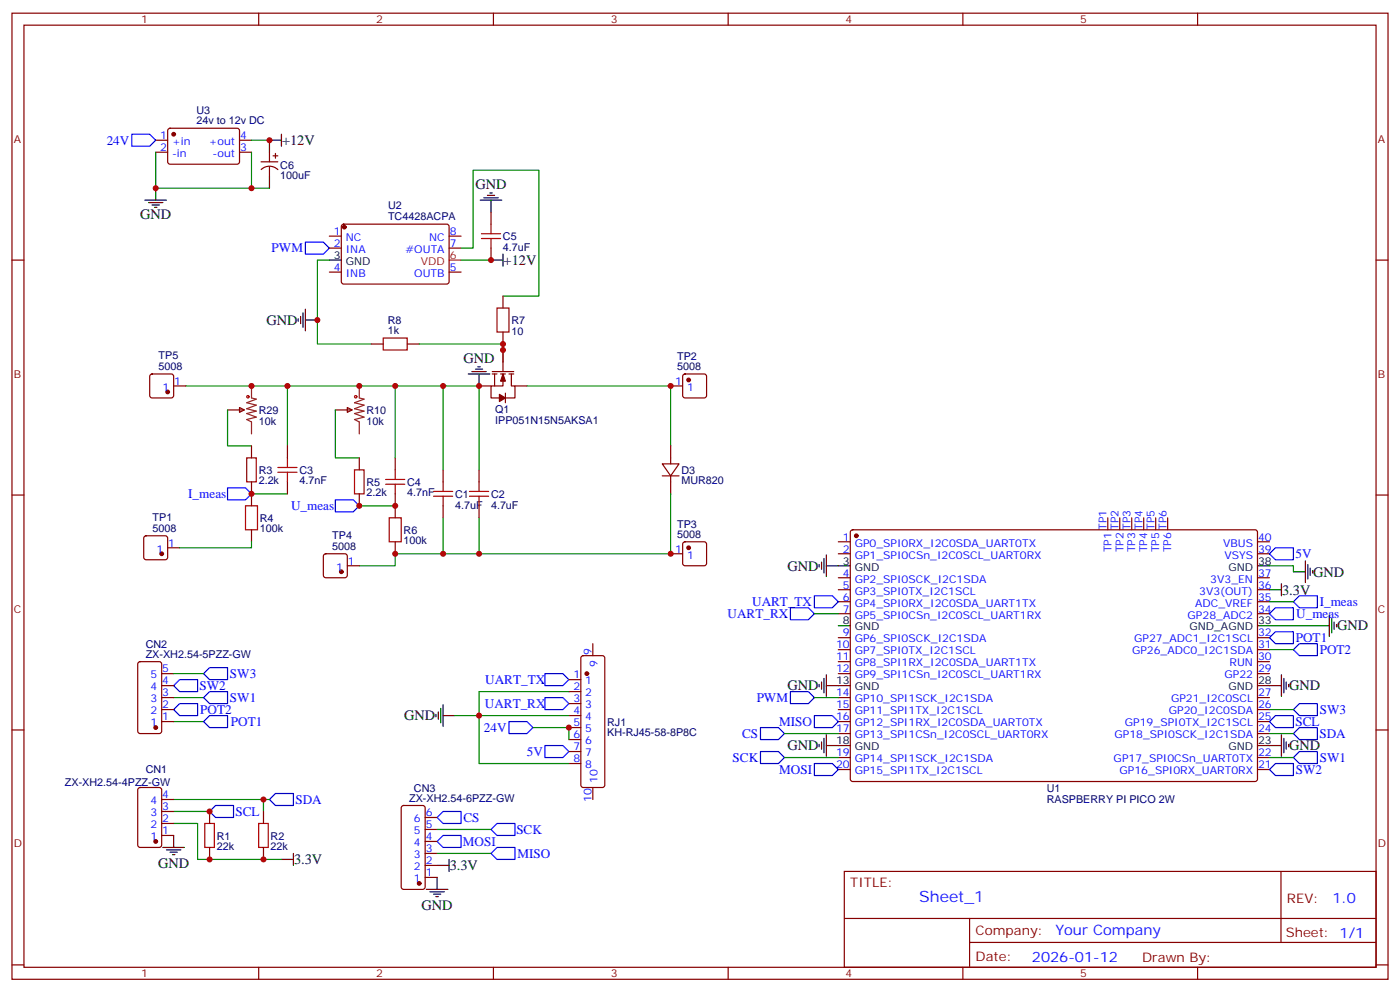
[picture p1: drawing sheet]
<svg xmlns="http://www.w3.org/2000/svg" width="412mm" height="292mm" viewBox="0 0 412 292" stroke-linecap="round" stroke-linejoin="round" font-family="sans-serif">
<g fill="none" stroke="#870000" stroke-width=".35">
<path d="M3.5 3.9h405.4v284.3h-405.4zM7.1 7.4h398.2v277.3h-398.2zM76.2 3.9v3.5M145.3 3.9v3.5M214.5 3.9v3.5M283.6 3.9v3.5M352.8 3.9v3.5M49.6 38l.5-.3 20 .1 .5 .7-.1 9.4-.7 .4h-20l-.4-.7v-9.1zM45.9 41.3h3.5M45.9 44.8h3.5M70.6 41.3h3.5M70.6 44.8h3.5"/>
<path d="M76.9 47.6h4.9M76.9 49.9a3.5 3.5 0 0 1 5 0M79.4 44.8v2.8M79.4 49v2.9M80.4 45.9h1.4M81.1 45.2v1.4M3.5 76.6h3.6M97 69.5h3.5M97 73h3.5M100.8 66.2l.4-.2h30.7l.4 .7-.1 16.5-.6 .4-30.6-.1-.5-.6v-16.2zM132.3 69.5h3.5M132.3 73h3.5"/>
<path d="M144.6 62.4v3.6M144.6 73v3.6M405.3 76.6h3.6M97 80.1h3.5M132.3 80.1h3.5M148.2 87.1v3.6M148.2 97.7v3.5M44.3 110.3l.5-.2h5.6l.5 .2 .3 .5v5.6l-.3 .5-.5 .2h-5.6l-.5-.2-.2-.5v-5.6zM51.2 113.6h3.5M70.6 119.9l1.4 .7-1.4 .8zM102.3 119.9l1.4 .7-1.4 .8zM109.4 101.2h3.5"/>
<path d="M119.9 101.2h3.6M141.1 113.6h3.5M145 110.1h1.4M145 109.4h6.3M145.7 110.1v3.5M147.5 110.1h1.4M148.2 110.1v3.5h-3.6v3.5h3.6M148.2 103v6.4M148.9 115.7v2.8M149.9 110.1h1.4M150.6 110.1v3.5h1.1v3.5h-2.8M151.7 113.6h3.5"/>
<path d="M197.6 113.6h3.5M201.3 110.3l.5-.2h5.6l.5 .2 .2 .5v5.6l-.2 .5-.5 .2h-5.6l-.5-.2-.2-.5v-5.6zM67 120.6h5M74.1 131.2v3.6M84.7 131.2v3.6M98.8 120.6h4.9M105.8 134.8v3.5M116.4 134.8v3.5M130.5 138.3v3.5M141.1 138.3v3.5M195.1 136.5h4.9l-2.4 3.6zM197.6 131.2v5.3"/>
<path d="M3.5 145.7h3.6M42.6 157.9l.4-.2h5.7l.5 .2 .2 .5v5.6l-.2 .5-.5 .2h-5.7l-.5-.2-.2-.5v-5.6zM74.1 141.8v7.1M74.1 155.9v3.6M84.7 141.8v3.5M105.8 145.3v3.6M116.4 145.3v7.1M116.4 159.5v3.5M130.5 148.9v3.5M141.1 148.9v3.5M195.1 140.1h4.9M197.6 140.1v5.2"/>
<path d="M201.3 159.7l.5-.2h5.6l.5 .2 .2 .5v5.6l-.2 .5-.5 .2h-5.6l-.5-.2-.2-.5v-5.6zM246.9 159.5h3.6M250.7 156.1l.5-.2 118.8 .1 .4 .6v73l-.7 .4-118.8-.1-.4-.6v-72.7zM326.3 152.4v3.5M329.8 152.4v3.5M333.4 152.4v3.5M336.9 152.4v3.5M340.4 152.4v3.5M344 152.4v3.5M370.4 159.5h3.5M405.3 145.7h3.6M49.4 161.2h3.5"/>
<path d="M95.5 163.2l.5-.2h5.6l.5 .2 .2 .5v5.6l-.2 .5-.5 .2h-5.6l-.5-.2-.3-.5v-5.6zM102.3 166.5h3.5M197.6 163h3.5M246.9 163h3.6M246.9 170h3.6M246.9 173.6h3.6M246.9 177.1h3.6M370.4 163h3.5M370.4 170h3.5M370.4 173.6h3.5M370.4 177.1h3.5M40.8 194.9l.5-.2h5.6l.7 .5v20l-.4 .6-5.9 .1-.7-.5v-20z"/>
<path d="M47.6 198.3h3.6M171.3 193.2l.5-.2h5.6l.5 .2 .3 .5v37.4l-.3 .5-.5 .2h-5.6l-.5-.3-.2-.4v-37.4zM174.6 189.4v3.6M246.9 180.6h3.6M246.9 187.7h3.6M246.9 191.2h3.6M246.9 194.7h3.6M246.9 198.3h3.6M370.4 180.6h3.5M370.4 187.7h3.5M370.4 191.2h3.5M370.4 194.7h3.5"/>
<path d="M370.4 198.3h3.5M3.5 214.8h3.6M47.6 205.3h3.6M47.6 208.8h3.6M47.6 212.4h3.6M47.6 201.8h3.6M167.6 200h3.5M167.6 203.6h3.5M167.6 207.1h3.5M167.6 210.6h3.5M167.6 214.1h3.5M167.6 217.7h3.5"/>
<path d="M246.9 205.3h3.6M246.9 208.8h3.6M246.9 212.4h3.6M246.9 215.9h3.6M370.4 205.3h3.5M370.4 208.8h3.5M370.4 212.4h3.5M370.4 215.9h3.5M405.3 214.8h3.6M40.8 232l.5-.2h5.6l.7 .4v16.5l-.4 .7h-5.9l-.7-.4v-16.5zM47.6 238.8h3.6M47.6 235.3h3.6"/>
<path d="M61.7 238.8v3.6M77.6 238.8v3.6M118.4 237.3l.5-.2h5.6l.7 .4v23.6l-.4 .6-5.9 .1-.7-.5v-23.5zM167.6 221.2h3.5M167.6 224.7h3.5M174.6 231.8v3.5M246.9 223h3.6M246.9 226.5h3.6M370.4 223h3.5M370.4 226.5h3.5M47.6 245.9h3.6M47.6 242.4h3.6"/>
<path d="M61.7 249.4v3.5M77.6 249.4v3.5M125.2 258.2h3.6M125.2 254.7h3.6M125.2 251.2h3.6M125.2 247.6h3.6M125.2 244.1h3.6M125.2 240.6h3.6M248.7 256.5h156.6v28.2h-156.6zM377.3 256.5v20.9M248.7 270.3h156.5M285.6 277.4h119.6"/>
<path d="M285.6 270.3v14.1M3.5 284h3.6M76.2 284.7v3.5M145.3 284.7v3.5M214.5 284.7v3.5M283.6 284.7v3.5M352.8 284.7v3.5M405.3 284h3.6"/>
</g>
<g fill="none" stroke="#000" stroke-width=".35">
<path d="M82.9 39.5v3.5M42.7 58.9h6.3M43.7 59.6h4.3M45.9 55.4v3.5M79.4 51.9v3.5M82.9 41.3h-3.5v3.5M141.5 58.9h6.3M142.5 58.2h4.3M143.6 57.5h2.1M144.3 56.8h.7M144.6 58.9v3.5M44.8 60.3h2.1"/>
<path d="M45.5 61h.7M97 76.6h3.5M144.6 76.6h3.6M148.2 74.8v3.5M87.8 93.8v.7M88.5 93.1v2.1M89.3 92.1v4.2M90 94.2h3.5M90 91v6.4M137.9 110.1h6.4M139 109.4h4.2M140.1 108.7h2.1"/>
<path d="M140.8 107.9h.7M141.1 110.1v3.5M241.3 166.2v.7M242 165.5v2.1M242.7 164.4v4.2M243.4 166.5h7.1M243.4 163.3v6.4M370.4 166.5h3.5M373.9 173.6h3.6M377.5 171.8v3.5M381 168.3h3.5M384.5 165.1v6.3"/>
<path d="M385.2 166.2v4.2M385.9 167.2v2.1M386.6 167.9v.7M242.7 199.7v4.2M243.4 198.6v6.4M246.9 184.1h3.6M370.4 184.1h3.5M377.5 198.6v6.4M378.2 199.7v4.2M388.1 184.1h3.5M391.6 181v6.3M392.3 182v4.3"/>
<path d="M393 183.1v2.1M393.7 183.8v.7M128.4 210.3v.7M129.1 209.5v2.2M129.8 208.5v4.2M130.5 210.6h3.6M130.5 207.4v6.4M241.3 201.4v.7M241.3 219.1v.7M242 200.7v2.1M242 218.4v2.1M242.7 217.3v4.2"/>
<path d="M243.4 201.8h7.1M243.4 219.4h7.1M243.4 216.3v6.3M370.4 201.8h7.1M370.4 219.4h7.1M377.5 216.3v6.3M378.2 217.3v4.2M378.9 200.7v2.1M378.9 218.4v2.1M379.6 201.4v.7M379.6 219.1v.7M48 249.4h6.3"/>
<path d="M49 250.1h4.3M50.1 250.8h2.1M50.8 251.5h.7M51.2 245.9v3.5M82.9 252.9h3.5M86.4 251.2v3.5M128.8 258.2v3.6M128.8 254.7h3.5M132.3 252.9v3.6M125.6 261.8h6.3M126.6 262.5h4.3M127.7 263.2h2.1"/>
<path d="M128.4 263.9h.7"/>
</g>
<g fill="#870000" stroke="#870000" stroke-width=".35">
<path d="M147.1 116.1l1.8 1-1.8 1.1z"/>
<path d="M148.2 110.1l.7 2.1h-1.4z"/>
<circle cx="51.2" cy="39.5" r=".53"/>
<circle cx="252.2" cy="157.7" r=".53"/>
<circle cx="101.4" cy="66.9" r=".53"/>
<circle cx="45.9" cy="247.6" r=".53"/>
<circle cx="172.9" cy="198.3" r=".53"/>
<circle cx="47.6" cy="163" r=".53"/>
<circle cx="202.8" cy="111.8" r=".53"/>
<circle cx="202.8" cy="161.2" r=".53"/>
<circle cx="100.5" cy="168.3" r=".53"/>
<circle cx="49.4" cy="115.4" r=".53"/>
<circle cx="123.5" cy="260" r=".53"/>
<circle cx="45.9" cy="214.1" r=".53"/>
</g>
<g fill="none" stroke="#008700" stroke-width=".35">
<path d="M45.9 44.8v10.6h28.2M74.1 44.8v10.6h5.3M74.1 41.3h5.3M97 76.6h-3.5v24.6h15.9M135.8 73h3.5v-22.9h19.4v37h-10.5M135.8 76.6h8.8M54.7 113.6h86.4v24.7M84.7 113.6v17.6M116.4 113.6v21.2M123.5 101.2h24.7v5.3M130.5 113.6v24.7M155.2 113.6h42.4v17.6"/>
<path d="M67 120.6v10.6h7.1M98.8 120.6v14.2h7M74.1 159.5v1.7h-21.2M74.1 145.3h10.6M105.8 148.9h10.6M130.5 152.4v10.6h-14.1v3.5h-10.6M197.6 145.3v17.7h-56.5v-10.6M130.5 163h10.6M373.9 166.5h7.1v1.8M373.9 177.1h7.1M51.2 198.3h8.8M239.9 180.6h7"/>
<path d="M373.9 191.2h7.1M373.9 184.1h14.2M51.2 205.3h8.8M51.2 212.4h8.8M134.1 210.6h7v14.1h26.5M157 214.1h10.6v3.6M167.6 203.6h-26.5v7h26.5M231.1 215.9h15.8M239.9 205.3h7M373.9 215.9h7.1M373.9 208.8h7.1M51.2 238.8h10.5"/>
<path d="M51.2 235.3h28.2M77.6 235.3v3.5M231.1 223h15.8M373.9 223h7.1M51.2 242.4h7v10.5h24.7M128.8 251.2h15.8M128.8 244.1h15.8"/>
</g>
<g fill="none" stroke="#00f" stroke-width=".35">
<path d="M38.8 39.5h5.3l1.8 1.8-1.8 1.7h-5.3zM90 71.3h5.2l1.8 1.7-1.8 1.8h-5.2zM67 143.6h5.3l1.8 1.7-1.8 1.8h-5.3zM98.8 147.1h5.3l1.7 1.8-1.7 1.7h-5.3zM232.8 178.9h5.3l1.8 1.7-1.8 1.8h-5.3zM239.9 175.3h5.3l1.7 1.8-1.7 1.8h-5.3zM373.9 163l1.8-1.8h5.3v3.5h-5.3zM381 177.1l1.8-1.8h5.3v3.6h-5.3zM61.7 196.5h5.3v3.5h-5.3l-1.7-1.7zM160.5 198.3h5.3l1.8 1.7-1.8 1.8h-5.3zM373.9 187.7l1.8-1.8h5.3v3.5h-5.3zM373.9 180.6l1.8-1.7h5.3v3.5h-5.3z"/>
<path d="M381 191.2l1.8-1.8h5.3v3.6h-5.3zM51.2 201.8l1.7-1.8h5.3v3.6h-5.3zM51.2 208.8l1.7-1.7h5.3v3.5h-5.3zM60 212.4l1.7-1.8h5.3v3.5h-5.3zM60 205.3l1.7-1.7h5.3v3.5h-5.3zM149.9 212.4h5.3l1.8 1.7-1.8 1.8h-5.3zM160.5 205.3h5.3l1.8 1.8-1.8 1.7h-5.3zM160.5 219.4h5.3l1.8 1.8-1.8 1.8h-5.3zM224 214.1h5.3l1.8 1.8-1.8 1.8h-5.3zM232.8 203.6h5.3l1.8 1.7-1.8 1.8h-5.3zM239.9 210.6h5.3l1.7 1.8-1.7 1.7h-5.3zM373.9 212.4l1.8-1.8h5.3v3.5h-5.3z"/>
<path d="M381 215.9l1.8-1.8h5.3v3.6h-5.3zM381 208.8l1.8-1.7h5.3v3.5h-5.3zM61.7 238.8l1.8-1.7h5.3v3.5h-5.3zM79.4 235.3l1.7-1.8h5.3v3.6h-5.3zM224 221.2h5.3l1.8 1.8-1.8 1.7h-5.3zM239.9 224.7h5.3l1.7 1.8-1.7 1.7h-5.3zM373.9 226.5l1.8-1.8h5.3v3.5h-5.3zM381 223l1.8-1.8h5.3v3.5h-5.3zM128.8 240.6l1.7-1.8h5.3v3.6h-5.3zM130.5 245.9h5.3v3.5h-5.3l-1.7-1.8zM144.6 251.2l1.8-1.8h5.3v3.5h-5.3zM144.6 244.1l1.8-1.7h5.3v3.5h-5.3z"/>
</g>
<path d="M132.3 76.6h3.5" fill="none" stroke="#f00" stroke-width=".35"/>
<g fill="none" stroke="#a10000" stroke-width=".35">
<path d="M141.8 70.2h5.7M141.8 68.8h5.7M144.6 66v2.8M144.6 70.2v2.8M112.9 99.5h7v3.5h-7zM146.4 90.7h3.5v7h-3.5zM72.7 134.8h2.8v7h-2.8zM81.8 139h5.7M81.8 137.6h5.7M84.7 134.8v2.8M84.7 139v2.8M104.4 138.3h2.8v7h-2.8z"/>
<path d="M116.4 138.3v2.8M72.3 148.9h3.5v7h-3.5zM113.6 142.5h5.6M113.6 141.1h5.6M114.7 152.4h3.5v7.1h-3.5zM116.4 142.5v2.8M127.7 144.6h5.6M127.7 146h5.6M130.5 141.8v2.8M130.5 146v2.9M138.3 144.6h5.6M138.3 146h5.6"/>
<path d="M141.1 141.8v2.8M141.1 146v2.9M60.3 242.4h2.8v7h-2.8zM76.2 242.4h2.8v7h-2.8z"/>
<circle cx="73" cy="116.8" r=".35"/>
<circle cx="104.8" cy="116.8" r=".35"/>
</g>
<path d="M74.1 113.6v3.5l1.4 .4-2.8 1 2.8 .7-2.8 1.1 2.8 .7-2.8 .7 2.8 1.1-2.8 .7 1.4 .7v3.5M105.8 113.6v3.5l1.4 .4-2.8 1 2.8 .7-2.8 1.1 2.8 .7-2.8 .7 2.8 1.1-2.8 .7 1.4 .7v3.5" fill="none" stroke="#8c2424" stroke-width=".35"/>
<g fill="#c00">
<circle cx="77.6" cy="235.3" r=".88"/>
<circle cx="93.5" cy="94.2" r=".88"/>
<circle cx="141.1" cy="113.6" r=".88"/>
<circle cx="130.5" cy="113.6" r=".88"/>
<circle cx="79.4" cy="41.3" r=".88"/>
<circle cx="148.2" cy="103" r=".88"/>
<circle cx="148.2" cy="101.2" r=".88"/>
<circle cx="105.8" cy="148.9" r=".88"/>
<circle cx="105.8" cy="113.6" r=".88"/>
<circle cx="116.4" cy="113.6" r=".88"/>
<circle cx="74.1" cy="113.6" r=".88"/>
<circle cx="84.7" cy="113.6" r=".88"/>
<circle cx="74.1" cy="145.3" r=".88"/>
<circle cx="74.1" cy="55.4" r=".88"/>
<circle cx="45.9" cy="55.4" r=".88"/>
<circle cx="141.1" cy="210.6" r=".88"/>
<circle cx="167.6" cy="214.1" r=".88"/>
<circle cx="61.7" cy="238.8" r=".88"/>
<circle cx="61.7" cy="252.9" r=".88"/>
<circle cx="77.6" cy="252.9" r=".88"/>
<circle cx="116.4" cy="148.9" r=".88"/>
<circle cx="144.6" cy="76.6" r=".88"/>
<circle cx="116.4" cy="163" r=".88"/>
<circle cx="141.1" cy="163" r=".88"/>
<circle cx="130.5" cy="163" r=".88"/>
<circle cx="197.6" cy="113.6" r=".88"/>
<circle cx="197.6" cy="163" r=".88"/>
</g>
<text font-size="4.6" fill="#00f" x="270.8" y="265.5">Sheet_1</text>
<g font-size="4.2">
<text x="83.1" y="42.7">+12V</text>
<text x="140.1" y="55.7">GND</text>
<text x="41.3" y="64.6">GND</text>
<text x="148.3" y="78">+12V</text>
<text x="78.5" y="95.7">GND</text>
<text x="136.5" y="106.9">GND</text>
<text x="232" y="167.9">GND</text>
<text x="386.8" y="169.7">GND</text>
<text x="377.6" y="175">3.3V</text>
<text x="393.9" y="185.6">GND</text>
<text x="232" y="203.2">GND</text>
<text x="379.8" y="203.2">GND</text>
<text x="119" y="212">GND</text>
<text x="232" y="220.8">GND</text>
<text x="379.8" y="220.8">GND</text>
<text x="46.6" y="255.5">GND</text>
<text x="86.6" y="254.4">3.3V</text>
<text x="132.5" y="256.1">3.3V</text>
<text x="124.2" y="267.9">GND</text>
</g>
<g font-size="4.2" fill="#00f">
<text x="392.5" y="265.7">1.0</text>
<text x="310.9" y="275.3">Your Company</text>
<text x="304" y="283.1">2026-01-12</text>
</g>
<g font-size="3.9" fill="#00f">
<text x="31.4" y="42.5">24V</text>
<text x="80" y="74.3">PWM</text>
<text x="55.5" y="146.6">I_meas</text>
<text x="85.7" y="150.1">U_meas</text>
<text x="381.6" y="164.3">5V</text>
<text x="221.6" y="178.4">UART_TX</text>
<text x="388.8" y="178.5">I_meas</text>
<text x="214.3" y="181.9">UART_RX</text>
<text x="381.8" y="181.9">U_meas</text>
<text x="381.7" y="188.9">POT1</text>
<text x="388.8" y="192.6">POT2</text>
<text x="58.7" y="203.1">SW2</text>
<text x="67.7" y="199.6">SW3</text>
<text x="143" y="201.4">UART_TX</text>
<text x="67.7" y="206.6">SW1</text>
<text x="142.8" y="208.4">UART_RX</text>
<text x="222.9" y="206.6">PWM</text>
<text x="59" y="210.1">POT2</text>
<text x="68" y="213.7">POT1</text>
<text x="142.6" y="215.4">24V</text>
<text x="229.5" y="213.6">MISO</text>
<text x="381.6" y="213.7">SCL</text>
<text x="388.8" y="210.2">SW3</text>
<text x="218.6" y="217.2">CS</text>
<text x="388.7" y="217.2">SDA</text>
<text x="155.2" y="222.5">5V</text>
<text x="215.8" y="224.2">SCK</text>
<text x="229.5" y="227.8">MOSI</text>
<text x="381.7" y="227.8">SW2</text>
<text x="388.8" y="224.3">SW1</text>
<text x="87" y="236.7">SDA</text>
<text x="69.4" y="240.2">SCL</text>
<text x="136.5" y="241.9">CS</text>
<text x="152.1" y="245.5">SCK</text>
<text x="136.4" y="249">MOSI</text>
<text x="152.4" y="252.4">MISO</text>
</g>
<g font-size="3.9" fill="#800">
<text x="250.5" y="261.1">TITLE:</text>
<text x="379.1" y="265.7">REV:</text>
<text x="287.4" y="275.3">Company:</text>
<text x="378.7" y="275.9">Sheet: 1/1</text>
<text x="287.4" y="282.9">Date:</text>
<text x="336.4" y="283">Drawn By:</text>
</g>
<g font-size="3.2" fill="#800">
<text x="41.6" y="6.9">1</text>
<text x="110.8" y="6.9">2</text>
<text x="179.9" y="6.9">3</text>
<text x="249.1" y="6.9">4</text>
<text x="318.2" y="6.9">5</text>
<text x="4.1" y="42">A</text>
<text x="405.9" y="42">A</text>
<text x="4.1" y="111.1">B</text>
<text x="405.9" y="111.1">B</text>
<text x="4.1" y="180.3">C</text>
<text x="405.9" y="180.3">C</text>
<text x="4.1" y="249.4">D</text>
<text x="405.9" y="249.4">D</text>
<text x="41.6" y="287.7">1</text>
<text x="110.8" y="287.7">2</text>
<text x="179.9" y="287.7">3</text>
<text x="249.1" y="287.7">4</text>
<text x="318.2" y="287.7">5</text>
</g>
<g font-size="3.2" fill="#000080">
<text x="57.9" y="33.6">U3</text>
<text x="57.9" y="36.6">24v to 12v DC</text>
<text x="82.6" y="52.6">100uF</text>
<text x="82.6" y="49.6">C6</text>
<text x="114.3" y="64.8">TC4428ACPA</text>
<text x="114.3" y="61.5">U2</text>
<text x="148.2" y="70.7">C5</text>
<text x="148.2" y="73.8">4.7uF</text>
<text x="114.2" y="95.4">R8</text>
<text x="150.6" y="95.3">R7</text>
<text x="114.2" y="98.4">1k</text>
<text x="150.6" y="98.5">10</text>
<text x="46.7" y="105.8">TP5</text>
<text x="199.5" y="105.9">TP2</text>
<text x="46.7" y="109">5008</text>
<text x="199.5" y="109">5008</text>
<text x="76.2" y="125">10k</text>
<text x="76.2" y="121.8">R29</text>
<text x="107.9" y="125">10k</text>
<text x="107.9" y="121.8">R10</text>
<text x="145.9" y="124.9">IPP051N15N5AKSA1</text>
<text x="145.9" y="121.6">Q1</text>
<text x="76.2" y="142.6">2.2k</text>
<text x="76.2" y="139.5">R3</text>
<text x="88.2" y="142.6">4.7nF</text>
<text x="88.2" y="139.6">C3</text>
<text x="107.9" y="143">R5</text>
<text x="119.9" y="143.1">C4</text>
<text x="200.7" y="142.6">MUR820</text>
<text x="200.7" y="139.4">D3</text>
<text x="107.9" y="146.1">2.2k</text>
<text x="119.9" y="146.1">4.7nF</text>
<text x="134.1" y="149.7">4.7uF</text>
<text x="134.1" y="146.5">C1</text>
<text x="144.6" y="149.7">4.7uF</text>
<text x="144.6" y="146.5">C2</text>
<text x="45" y="153.4">TP1</text>
<text x="76.6" y="153.6">R4</text>
<text x="199.5" y="155.3">TP3</text>
<text x="45" y="156.6">5008</text>
<text x="76.6" y="156.7">100k</text>
<text x="97.9" y="161.9">5008</text>
<text x="97.9" y="158.7">TP4</text>
<text x="118.9" y="160.2">100k</text>
<text x="118.9" y="157.1">R6</text>
<text x="199.5" y="158.4">5008</text>
<text x="42.9" y="190.6">CN2</text>
<text x="42.9" y="193.7">ZX-XH2.54-5PZZ-GW</text>
<text x="178.9" y="213.7">RJ1</text>
<text x="178.9" y="216.7">KH-RJ45-58-8P8C</text>
<text x="42.9" y="227.5">CN1</text>
<text x="19.1" y="231.2">ZX-XH2.54-4PZZ-GW</text>
<text x="121.9" y="233">CN3</text>
<text x="308.3" y="233.1">U1</text>
<text x="120.5" y="236">ZX-XH2.54-6PZZ-GW</text>
<text x="308.3" y="236.3">RASPBERRY PI PICO 2W</text>
<text x="63.9" y="250.2">22k</text>
<text x="63.9" y="247.2">R1</text>
<text x="79.7" y="250.2">22k</text>
<text x="79.7" y="247.2">R2</text>
</g>
<g font-size="3.2" fill="#00f">
<text x="47.2" y="40.9">1</text>
<text x="70.7" y="40.9">4</text>
<text x="47.2" y="44.4">2</text>
<text x="50.7" y="42.7">+in</text>
<text x="50.7" y="46.2">-in</text>
<text x="61.5" y="42.7">+out</text>
<text x="62.6" y="46.2">-out</text>
<text x="70.7" y="44.4">3</text>
<text x="98.4" y="69.1">1</text>
<text x="101.8" y="70.9">NC</text>
<text x="126.4" y="70.9">NC</text>
<text x="132.5" y="69.1">8</text>
<text x="98.4" y="72.7">2</text>
<text x="101.8" y="74.4">INA</text>
<text x="119.4" y="74.4">#OUTA</text>
<text x="132.5" y="72.7">7</text>
<text x="98.4" y="79.7">4</text>
<text x="101.8" y="81.5">INB</text>
<text x="122" y="81.5">OUTB</text>
<text x="132.5" y="79.7">5</text>
<text x="51.3" y="113.2">1</text>
<text x="198.9" y="113.2">1</text>
<text x="47.8" y="115">1</text>
<text x="202.4" y="115">1</text>
<text x="326" y="155.9" transform="rotate(-90 326 155.9)">TP1</text>
<text x="329.5" y="155.9" transform="rotate(-90 329.5 155.9)">TP2</text>
<text x="333" y="155.9" transform="rotate(-90 333 155.9)">TP3</text>
<text x="336.5" y="155.9" transform="rotate(-90 336.5 155.9)">TP4</text>
<text x="340.1" y="155.9" transform="rotate(-90 340.1 155.9)">TP5</text>
<text x="343.6" y="155.9" transform="rotate(-90 343.6 155.9)">TP6</text>
<text x="49.6" y="160.9">1</text>
<text x="248.3" y="159.1">1</text>
<text x="251.8" y="160.9">GP0_SPI0RX_I2C0SDA_UART0TX</text>
<text x="360.3" y="160.9">VBUS</text>
<text x="370.6" y="159.1">40</text>
<text x="46.1" y="162.6">1</text>
<text x="99" y="167.9">1</text>
<text x="102.5" y="166.2">1</text>
<text x="198.9" y="162.6">1</text>
<text x="202.4" y="164.4">1</text>
<text x="248.3" y="162.6">2</text>
<text x="251.8" y="164.4">GP1_SPI0CSn_I2C0SCL_UART0RX</text>
<text x="327.4" y="162.5" transform="rotate(-90 327.4 162.5)">TP1</text>
<text x="330.9" y="162.5" transform="rotate(-90 330.9 162.5)">TP2</text>
<text x="334.4" y="162.5" transform="rotate(-90 334.4 162.5)">TP3</text>
<text x="338" y="162.5" transform="rotate(-90 338 162.5)">TP4</text>
<text x="341.5" y="162.5" transform="rotate(-90 341.5 162.5)">TP5</text>
<text x="345" y="162.5" transform="rotate(-90 345 162.5)">TP6</text>
<text x="360.7" y="164.4">VSYS</text>
<text x="370.6" y="162.6">39</text>
<text x="248.3" y="173.2">5</text>
<text x="248.3" y="169.7">4</text>
<text x="251.8" y="171.4">GP2_SPI0SCK_I2C1SDA</text>
<text x="356.5" y="171.4">3V3_EN</text>
<text x="370.6" y="169.7">37</text>
<text x="370.6" y="173.2">36</text>
<text x="248.3" y="176.7">6</text>
<text x="251.8" y="178.5">GP4_SPI0RX_I2C0SDA_UART1TX</text>
<text x="251.8" y="175">GP3_SPI0TX_I2C1SCL</text>
<text x="352.1" y="178.5">ADC_VREF</text>
<text x="353.3" y="175">3V3(OUT)</text>
<text x="370.6" y="176.7">35</text>
<text x="248.3" y="180.3">7</text>
<text x="251.8" y="182">GP5_SPI0CSn_I2C0SCL_UART1RX</text>
<text x="349.8" y="182">GP28_ADC2</text>
<text x="370.6" y="180.3">34</text>
<text x="246.3" y="190.9">10</text>
<text x="248.3" y="187.3">9</text>
<text x="251.8" y="189.1">GP6_SPI0SCK_I2C1SDA</text>
<text x="334.1" y="189.1">GP27_ADC1_I2C1SCL</text>
<text x="370.6" y="187.3">32</text>
<text x="370.6" y="190.9">31</text>
<text x="47.8" y="197.9">5</text>
<text x="174.3" y="192.8" transform="rotate(-90 174.3 192.8)">9</text>
<text x="176" y="196.3" transform="rotate(-90 176 196.3)">9</text>
<text x="246.3" y="197.9">12</text>
<text x="246.3" y="194.4">11</text>
<text x="251.8" y="196.1">GP8_SPI1RX_I2C0SDA_UART1TX</text>
<text x="251.8" y="192.6">GP7_SPI0TX_I2C1SCL</text>
<text x="333.5" y="192.6">GP26_ADC0_I2C1SDA</text>
<text x="362.2" y="196.1">RUN</text>
<text x="370.6" y="194.4">30</text>
<text x="370.6" y="197.9">29</text>
<text x="44.3" y="203.2">4</text>
<text x="44.3" y="199.7">5</text>
<text x="47.8" y="201.4">4</text>
<text x="168.9" y="199.7">1</text>
<text x="168.9" y="203.2">2</text>
<text x="172.4" y="201.4">1</text>
<text x="251.8" y="199.7">GP9_SPI1CSn_I2C0SCL_UART1RX</text>
<text x="360.7" y="199.7">GP22</text>
<text x="44.3" y="206.7">3</text>
<text x="47.8" y="208.5">2</text>
<text x="47.8" y="205">3</text>
<text x="168.9" y="206.7">3</text>
<text x="172.4" y="205">2</text>
<text x="172.4" y="208.5">3</text>
<text x="246.3" y="208.5">15</text>
<text x="246.3" y="205">14</text>
<text x="251.8" y="206.7">GP10_SPI1SCK_I2C1SDA</text>
<text x="345" y="206.7">GP21_I2C0SCL</text>
<text x="370.6" y="205">27</text>
<text x="370.6" y="208.5">26</text>
<text x="44.3" y="213.8">1</text>
<text x="44.3" y="210.3">2</text>
<text x="47.8" y="212">1</text>
<text x="168.9" y="210.3">4</text>
<text x="168.9" y="213.8">5</text>
<text x="172.4" y="212">4</text>
<text x="172.4" y="215.5">5</text>
<text x="246.3" y="215.5">17</text>
<text x="246.3" y="212">16</text>
<text x="251.8" y="213.8">GP12_SPI1RX_I2C0SDA_UART0TX</text>
<text x="251.8" y="210.3">GP11_SPI1TX_I2C1SCL</text>
<text x="331.4" y="213.8">GP19_SPI0TX_I2C1SCL</text>
<text x="344.3" y="210.3">GP20_I2C0SDA</text>
<text x="370.6" y="212">25</text>
<text x="370.6" y="215.5">24</text>
<text x="168.9" y="217.3">6</text>
<text x="168.9" y="220.8">7</text>
<text x="172.4" y="219.1">6</text>
<text x="251.8" y="217.3">GP13_SPI1CSn_I2C0SCL_UART0RX</text>
<text x="328.3" y="217.3">GP18_SPI0SCK_I2C1SDA</text>
<text x="168.9" y="224.4">8</text>
<text x="172.4" y="222.6">7</text>
<text x="172.4" y="226.1">8</text>
<text x="246.3" y="226.1">20</text>
<text x="246.3" y="222.6">19</text>
<text x="251.8" y="227.9">GP15_SPI1TX_I2C1SCL</text>
<text x="251.8" y="224.4">GP14_SPI1SCK_I2C1SDA</text>
<text x="328" y="224.4">GP17_SPI0CSn_UART0TX</text>
<text x="329.8" y="227.9">GP16_SPI0RX_UART0RX</text>
<text x="370.6" y="222.6">22</text>
<text x="370.6" y="226.1">21</text>
<text x="176" y="230.5" transform="rotate(-90 176 230.5)">10</text>
<text x="44.3" y="236.7">4</text>
<text x="47.8" y="238.5">3</text>
<text x="47.8" y="234.9">4</text>
<text x="174.3" y="236" transform="rotate(-90 174.3 236)">10</text>
<text x="44.3" y="243.8">2</text>
<text x="44.3" y="240.2">3</text>
<text x="47.8" y="245.5">1</text>
<text x="47.8" y="242">2</text>
<text x="121.9" y="245.5">5</text>
<text x="121.9" y="242">6</text>
<text x="125.4" y="243.8">5</text>
<text x="125.4" y="240.2">6</text>
<text x="44.3" y="247.3">1</text>
<text x="121.9" y="249.1">4</text>
<text x="125.4" y="250.8">3</text>
<text x="125.4" y="247.3">4</text>
<text x="121.9" y="256.1">2</text>
<text x="121.9" y="252.6">3</text>
<text x="125.4" y="257.9">1</text>
<text x="125.4" y="254.4">2</text>
<text x="121.9" y="259.6">1</text>
</g>
<g font-size="3.2">
<text x="98.4" y="76.2">3</text>
<text x="101.8" y="78">GND</text>
<text x="248.3" y="166.2">3</text>
<text x="251.8" y="167.9">GND</text>
<text x="361.8" y="167.9">GND</text>
<text x="370.6" y="166.2">38</text>
<text x="248.3" y="183.8">8</text>
<text x="251.8" y="185.6">GND</text>
<text x="350.4" y="185.6">GND_AGND</text>
<text x="370.6" y="183.8">33</text>
<text x="246.3" y="201.4">13</text>
<text x="251.8" y="203.2">GND</text>
<text x="361.8" y="203.2">GND</text>
<text x="370.6" y="201.4">28</text>
<text x="246.3" y="219.1">18</text>
<text x="251.8" y="220.8">GND</text>
<text x="361.8" y="220.8">GND</text>
<text x="370.6" y="219.1">23</text>
</g>
<g font-size="3.2" fill="#f00">
<text x="123.9" y="78">VDD</text>
<text x="132.5" y="76.2">6</text>
</g>
</svg>
